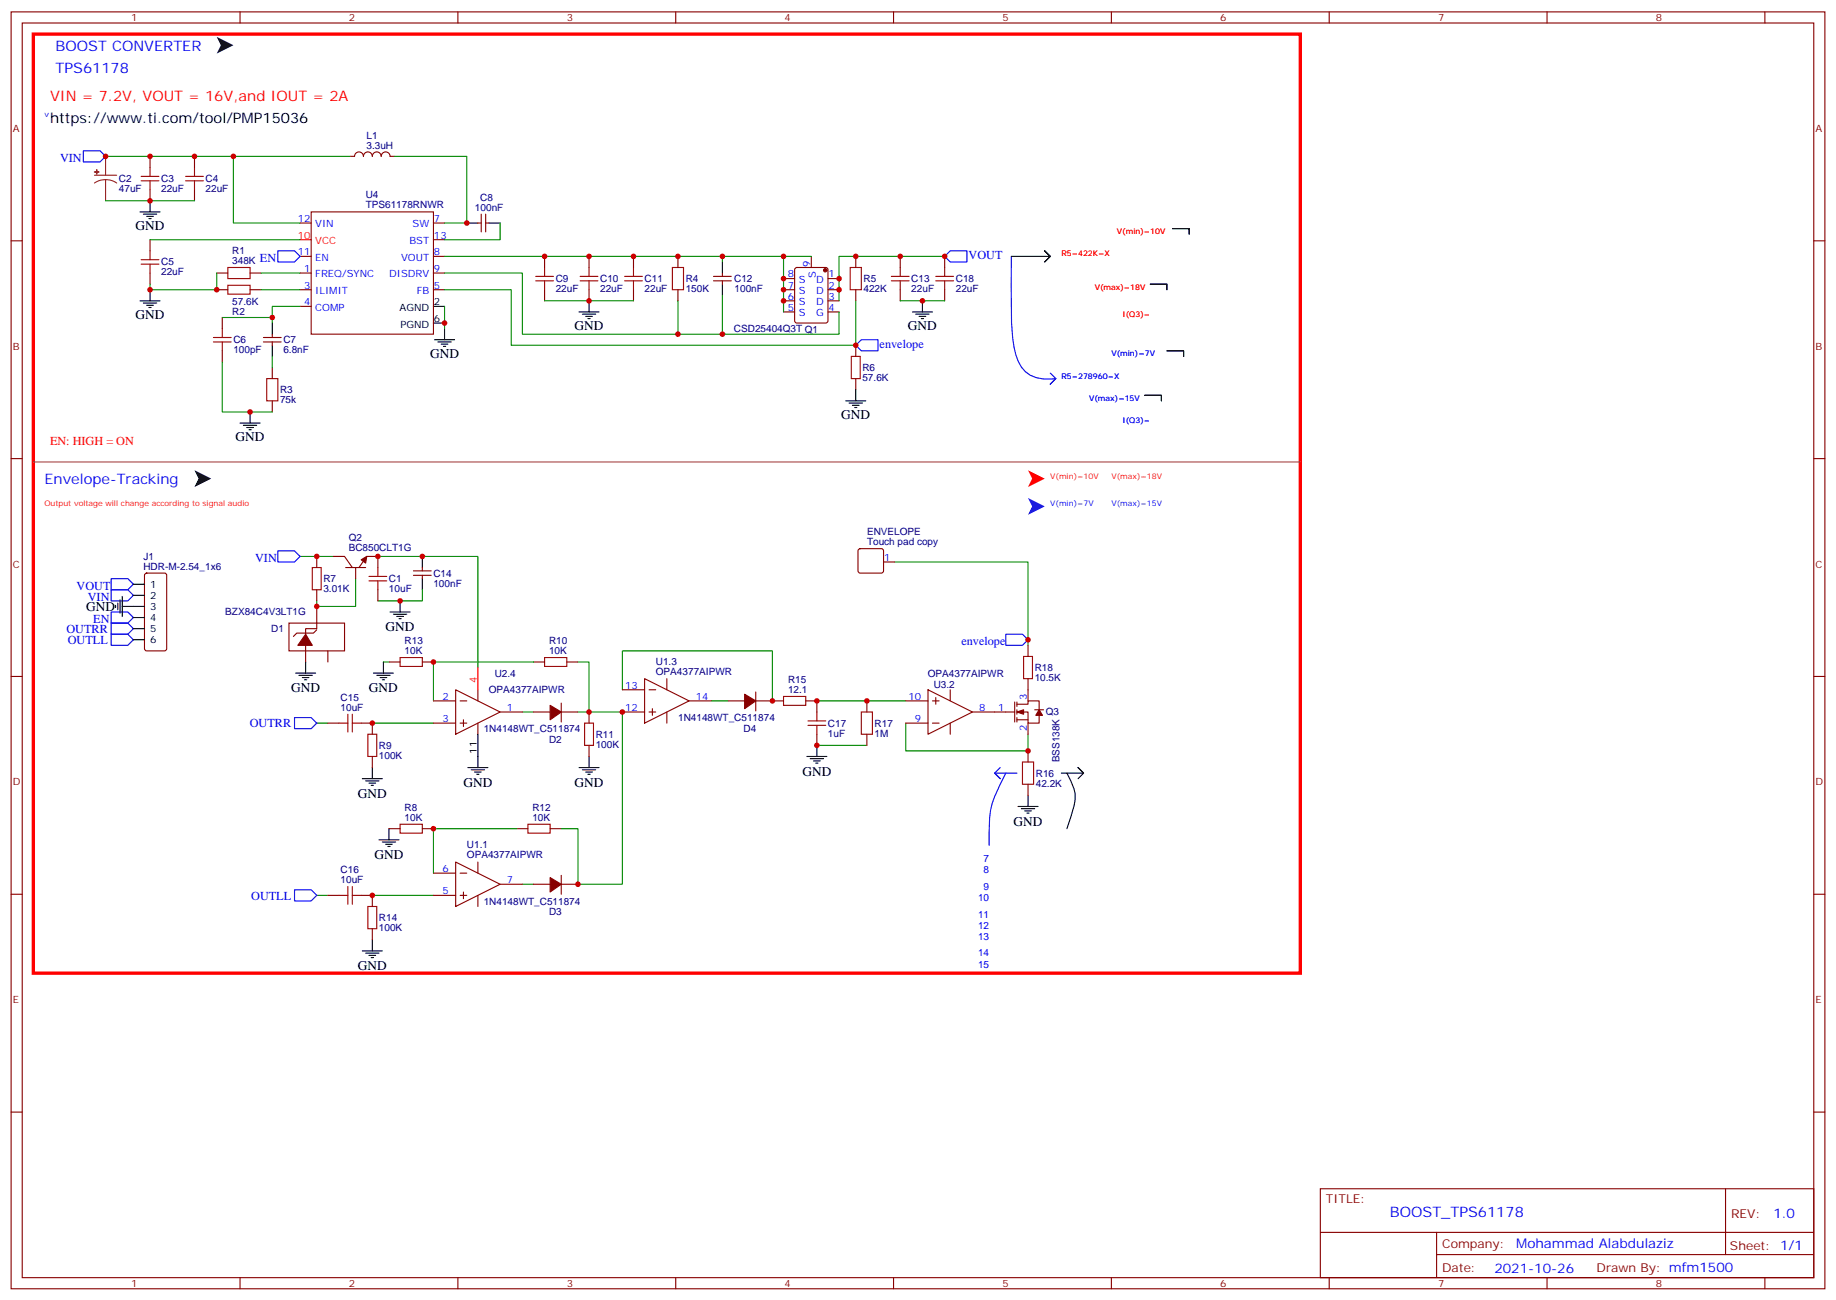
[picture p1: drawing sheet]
<svg xmlns="http://www.w3.org/2000/svg" width="583mm" height="413mm" viewBox="0 0 583 413" stroke-linecap="round" stroke-linejoin="round" font-family="sans-serif">
<g fill="none" stroke="#870000" stroke-width=".35">
<path d="M3.5 3.8h575.8v405.3h-575.8zM7.1 7.3h568.6v398.3h-568.6zM76.2 3.8v3.5M145.3 3.8v3.5M214.5 3.8v3.5M283.6 3.8v3.5M352.8 3.8v3.5M421.9 3.8v3.5M491.1 3.8v3.5M560.2 3.8v3.5M3.5 76.4h3.6M575.7 76.4h3.6"/>
<path d="M3.5 145.6h3.6M575.7 145.6h3.6M131.2 182.6h5.7M131.2 181.2h5.7M134.1 180.2v1M134.1 182.6v1.1M3.5 214.7h3.6M123.5 210.1h3.5M134.1 210.1h3.5M169.3 210.1h3.6M179.9 210.1h3.5M575.7 214.7h3.6"/>
<path d="M259.3 222.5v3.5M259.3 233.1v3.5M123.5 263.1h3.5M134.1 263.1h3.5M164 263.1h3.6M174.6 263.1h3.6M3.5 283.9h3.6M575.7 283.9h3.6M3.5 353h3.6M575.7 353h3.6M419.1 377.4h156.6v28.2h-156.6zM547.7 377.4v20.9"/>
<path d="M419.1 391.2h156.5M456 398.3h119.6M456 391.2v14.1M76.2 405.6v3.5M145.3 405.6v3.5M214.5 405.6v3.5M283.6 405.6v3.5M352.8 405.6v3.5M421.9 405.6v3.5M491.1 405.6v3.5M560.2 405.6v3.5"/>
</g>
<path d="M363.4 125.5h5.3v1.7M134.1 176.6v3.6M134.1 183.7v3.5" fill="none" stroke="#000" stroke-width=".35"/>
<path d="M127 208.7h7.1v2.9h-7.1zM172.9 208.7h7v2.9h-7zM256.5 230.3h5.6M256.5 228.8h5.6M259.3 226v2.8M259.3 230.3v2.8M127 261.7h7.1v2.8h-7.1zM167.6 261.7h7v2.8h-7z" fill="none" stroke="#a10000" stroke-width=".35"/>
<path d="M319.3 245.4a41.7 41.7 0 0 0-5 12.6l-.3 10.4" fill="none" stroke="#00f" stroke-width=".35"/>
<path d="M326.3 158.1l5.3 2.7-5.3 2.6 1.3-2.6z" fill="#00f"/>
<path d="M326.3 149.3l5.3 2.6-5.3 2.7 1.3-2.7z" fill="#f00"/>
<g fill="none" stroke="#00f" stroke-width=".35">
<path d="M26.5 47.9h5.2l1.8 1.7-1.8 1.8h-5.2zM88.2 79.6h5.3l1.7 1.8-1.7 1.7h-5.3zM299.9 81.4l1.7-1.8h5.3v3.5h-5.3zM321 81.4v3.4a152 152 0 0 0 .9 25.7 11.9 11.9 0 0 0 5.2 8.6 13 13 0 0 0 8 1.1M271.6 109.6l1.8-1.8h5.3v3.6h-5.3zM333.4 118.4l1.7 1.8M335.1 120.2l-1.7 1.8 1.7-1.8M88.2 174.9h5.3l1.7 1.7-1.7 1.8h-5.3zM35.3 197.8h5.3l1.7 1.8-1.7 1.7h-5.3zM35.3 194.3h5.3l1.7 1.7-1.7 1.8h-5.3zM35.3 187.2h5.3l1.7 1.8-1.7 1.7h-5.3zM35.3 183.7h5.3l1.7 1.8-1.7 1.7h-5.3z"/>
<path d="M35.3 201.3h5.3l1.7 1.8-1.7 1.8h-5.3zM319.3 201.3h5.3l1.7 1.8-1.7 1.8h-5.3zM93.5 227.8h5.3l1.7 1.8-1.7 1.7h-5.3zM317.5 243.7l-1.8 1.7 1.8 1.8-1.8-1.8h7.1M93.5 282.5h5.3l1.7 1.7-1.7 1.8h-5.3z"/>
</g>
<g fill="none" stroke="#000" stroke-width=".35">
<path d="M44.4 67.3h6.4M45.5 68h4.2M46.6 68.7h2.1M47.3 69.4h.7M47.6 63.7v3.6M148.2 70.8h3.5M155.2 70.8h3.5M331.6 79.6l1.8 1.8-1.8 1.7 1.8-1.7zM372.2 72.6h5.3v1.7M44.4 95.5h6.4M45.5 96.2h4.2M46.6 96.9h2.1"/>
<path d="M47.3 97.6h.7M47.6 92v3.5M137.6 97.3h3.5M183.8 99h6.3M184.9 99.7h4.2M187 95.5v3.5M229.3 83.1v3.6M229.3 90.2v3.5M289.6 99h6.4M290.7 99.7h4.2M292.8 95.5v3.5M321 81.4h12.4"/>
<path d="M365.1 90.2h5.3v1.8M86.4 102.6v3.5M86.4 109.6v3.5M137.6 102.6h3.5M137.9 107.8h6.4M139 108.5h4.2M140.1 109.3h2.1M140.8 110h.7M141.1 104.3v3.5M185.9 100.4h2.1M186.6 101.1h.7M291.7 100.4h2.2"/>
<path d="M292.5 101.1h.7M370.4 111.4h5.3v1.7M76.2 134.3h6.3M77.3 135h4.2M78.3 135.7h2.1M79 136.4h.7M79.4 130.8v3.5M268.5 127.2h6.3M269.5 128h4.3M270.6 128.7h2.1M271.3 129.4h.7M271.6 123.7v3.5"/>
<path d="M363.4 125.5h5.3v1.7M36.7 192.2v.7M37.4 191.5v2.1M38.1 190.4v4.2M38.8 192.5h7.1M38.8 189.3v6.4M42.3 185.5h3.6M42.3 189h3.6M42.3 196h3.6M42.3 199.6h3.6M123.8 194.3h6.4M124.9 195h4.2"/>
<path d="M125.9 195.7h2.2M126.6 196.4h.8M127 190.7v3.6M42.3 203.1h3.6M93.8 213.7h6.4M94.9 214.4h4.2M96 215.1h2.1M96.7 215.8h.7M97 210.1v3.6M118.5 213.7h6.4M119.6 214.4h4.2M120.6 215.1h2.2"/>
<path d="M121.4 215.8h.7M121.7 210.1v3.6M151.7 233.1v10.6M259.3 236.6v3.5M115 247.2h6.4M116.1 247.9h4.2M117.1 248.6h2.1M117.8 249.3h.7M118.2 243.7v3.5M148.5 243.7h6.4M149.6 244.4h4.2M150.6 245.1h2.2"/>
<path d="M151.3 245.8h.7M183.8 243.7h6.3M184.9 244.4h4.2M185.9 245.1h2.1M186.6 245.8h.7M187 240.1v3.6M256.1 240.1h6.4M257.2 240.8h4.2M258.2 241.5h2.1M258.9 242.3h.7M323.1 256h6.4M324.2 256.7h4.2"/>
<path d="M325.3 257.4h2.1M326 258.1h.7M326.3 252.5v3.5M336.9 245.4h7.1l-1.8-1.7 1.8 1.7-1.8 1.8M338.7 245.4a14.4 14.4 0 0 1 2.6 8.5l-.9 3.6-1.7 5.6M120.3 266.6h6.3M121.4 267.3h4.2M122.4 268h2.1M123.1 268.7h.7M123.5 263.1v3.5M118.2 298.3v3.6M115 301.9h6.4"/>
<path d="M116.1 302.6h4.2M117.1 303.3h2.1M117.8 304h.7"/>
</g>
<path d="M10.6 10.8h402.1v298.1h-402.1z" fill="none" stroke="#f00" stroke-width="1.1"/>
<g fill="none" stroke="#008700" stroke-width=".35">
<path d="M33.5 49.6h40.6v21.2h21.1M74.1 49.6h37M125.2 49.6h23v21.2h-7.1M33.5 63.7h28.2M47.6 76.1h47.6M158.7 70.8v5.3h-17.6M68.8 86.7v5.3h-21.2v-1.8M82.9 92h12.3M82.9 86.7h12.3M95.2 97.3h-8.8v5.3M141.1 81.4h88.2v1.7M141.1 86.7h24.7v19.4h49.4v-10.6"/>
<path d="M141.1 92h21.2v17.6h109.3v-14.1M141.1 97.3v7M172.9 95.5h28.2M229.3 93.7v12.4h-14.1M229.3 81.4h28.2M248.7 81.4v17.6M266.3 99v7.1h-37M285.8 95.5h14.1M299.9 81.4h-33.6v14.1M70.6 114.9v15.9h15.8M70.6 100.8h15.8M86.4 113.1v3.6"/>
<path d="M95.2 176.6h10.6M119.9 176.6h31.8v35.3M284 178.4h42.3v26.5M112.9 183.7v8.8h-12.4v-1.8M134.1 187.2v3.5h-14.2M121.7 210.1h1.8M169.3 210.1h-31.7v12.4M183.4 210.1h3.6v15.9M197.6 219v-12.4h47.6v15.9M100.5 229.6h3.6M118.2 229.6h19.4M165.8 226h3.5"/>
<path d="M183.4 226h3.6M187 226h10.6v54.7h-14.2v-17.6h-5.2M225.8 222.5h5.3M259.3 222.5h28.2M259.3 236.6h15.9M287.5 229.6v8.8h38.8v-5.3M164 263.1h-26.4v14.1M100.5 284.2h3.6M118.2 284.2h19.4M165.8 280.7h3.5"/>
</g>
<g fill="none" stroke="#a10000" stroke-width=".35">
<path d="M44.8 57.4h5.6M44.8 56h5.6M47.6 53.2v2.8M47.6 57.4v2.8M58.9 57.4h5.7M58.9 56h5.7M61.7 53.2v2.8M61.7 57.4v2.8M47.6 79.6v2.8M44.8 83.9h5.6M44.8 82.4h5.6M47.6 83.9v2.8"/>
<path d="M72.3 84.9h7.1v3.5h-7.1zM72.3 90.6h7.1v2.8h-7.1zM170 89.1h5.7M170 87.7h5.7M172.9 84.9v2.8M172.9 89.1v2.9M184.1 89.1h5.7M184.1 87.7h5.7M187 84.9v2.8M187 89.1v2.9M198.3 89.1h5.6M198.3 87.7h5.6"/>
<path d="M201.1 84.9v2.8M201.1 89.1v2.9M213.4 84.9h3.6v7.1h-3.6zM269.9 84.9h3.5v7.1h-3.5zM282.9 89.1h5.7M282.9 87.7h5.7M285.8 84.9v2.8M285.8 89.1v2.9M297 89.1h5.7M297 87.7h5.7M299.9 84.9v2.8M299.9 89.1v2.9"/>
<path d="M67.7 108.5h5.7M67.7 107.1h5.7M70.6 104.3v2.8M70.6 108.5v2.9M270.2 113.1h2.8v7.1h-2.8zM84.7 120.2h3.5v7h-3.5zM99.1 180.2h2.9v7h-2.9zM117.1 183h5.7M117.1 184.4h5.7M119.9 180.2v2.8M119.9 184.4v2.8M324.9 208.4h2.8v7h-2.8z"/>
<path d="M107.6 229.6h2.8M110.4 226.7v5.7M111.8 226.7v5.7M111.8 229.6h2.9M116.8 233.1h2.8v7h-2.8zM185.6 229.6h2.8v7h-2.8zM248.7 221.1h7.1v2.8h-7.1zM273.4 226h3.5v7.1h-3.5zM324.6 241.9h3.5v7.1h-3.5zM107.6 284.2h2.8M110.4 281.4v5.7M111.8 284.2h2.9"/>
<path d="M111.8 281.4v5.7M116.8 287.8h2.8v7h-2.8z"/>
</g>
<g fill="none" stroke="#870000" stroke-width=".35">
<path d="M47.6 49.6v3.6M61.7 49.6v3.6M111.1 49.6h1.4a1.41 1.41 0 0 1 1.5-1.4 1.41 1.41 0 0 1 1.4 1.4M115.4 49.6a1.41 1.41 0 0 1 1.4-1.4 1.41 1.41 0 0 1 1.4 1.4M118.2 49.6a1.41 1.41 0 0 1 1.4-1.4 1.41 1.41 0 0 1 1.4 1.4M121 49.6a1.41 1.41 0 0 1 1.4-1.4 1.41 1.41 0 0 1 1.4 1.4M123.8 49.6h1.4M47.6 60.2v3.5M47.6 76.1v3.5M61.7 60.2v3.5M95.2 70.8h3.6M98.8 67.3h38.8v38.8h-38.8z"/>
<path d="M137.6 70.8h3.5M137.6 76.1h3.5M151.7 70.8h1.1M152.8 68v5.6M154.2 70.8h1M154.2 68v5.6M47.6 86.7v3.5M68.8 86.7h3.5M68.8 92h3.5M79.4 86.7h3.5M79.4 92h3.5M95.2 86.7h3.6"/>
<path d="M95.2 92h3.6M95.2 97.3h3.6M95.2 81.4h3.6M137.6 86.7h3.5M137.6 92h3.5M137.6 81.4h3.5M172.9 81.4v3.5M172.9 92v3.5M187 81.4v3.5M187 92v3.5M201.1 81.4v3.5M201.1 92v3.5"/>
<path d="M215.2 81.4v3.5M215.2 92v3.5M226.5 89.1h5.6M226.5 87.7h5.6M229.3 86.7v1M229.3 89.1v1.1M248.7 92h3.5M248.7 88.4h3.5M248.7 95.5h3.5M248.7 99h3.5M252.5 85.1l.4-.2h9.2l.7 .4v16.5l-.4 .7-9.5 .1-.6-.5-.1-16.5zM257.5 81.4v3.5"/>
<path d="M262.8 92h3.5M262.8 88.4h3.5M262.8 95.5h3.5M262.8 99h3.5M271.6 81.4v3.5M271.6 92v3.5M285.8 81.4v3.5M285.8 92v3.5M299.9 81.4v3.5M299.9 92v3.5M70.6 100.8v3.5M70.6 111.4v3.5"/>
<path d="M83.6 108.5h5.7M83.6 107.1h5.7M86.4 106.1v1M86.4 108.5v1.1M86.4 116.7v3.5M271.6 109.6v3.5M86.4 127.2v3.6M271.6 120.2v3.5M100.5 176.6v3.6M105.8 176.6h3.6l2.4 3.6M272.6 174.4l.4-.2h6.8l.5 .2 .2 .5v6.3l-.3 .5-.4 .2h-6.8l-.4-.2-.3-.5v-6.3zM280.5 178.4h3.5"/>
<path d="M46.1 182.1l.5-.2h5.6l.7 .5v23.5l-.4 .7h-5.9l-.7-.4v-23.6zM91.7 197.8h17.7v8.8h-17.7zM100.5 199.9l-1 1.1h-5.3l-1.1 1M100.5 192.5v7.1h-3.5v1.7M100.5 187.2v3.5M109.7 180.2h6.4M112.9 180.2v3.5M113.9 180.2l2.5-3.6h3.5v3.6M119.9 187.2v3.5M97 204.9v5.2M104.1 206.6v3.5M144.6 219l14.1 7-14.1 7.1z"/>
<path d="M151.7 219v3.5M197.6 219h7M204.6 215.4l14.1 7.1-14.1 7.1zM206 219h2.1M211.7 215.4v3.6M239.9 219.7v6M294.6 219l14.1 7-14.1 7.1zM301.6 219v3.5M326.3 204.9v3.5M326.3 215.4v7.1M104.1 229.6h3.5M114.7 229.6h3.5v3.5"/>
<path d="M137.6 222.5h7M137.6 229.6h7M146 222.5h2.2M146 229.6h2.2M147.1 228.5v2.1M151.7 229.6v3.5M158.7 226h7.1M169.3 226h5.3M178.2 223.2v6M178.2 226h5.2M187 226v3.6M187 236.6v3.5"/>
<path d="M197.6 226h7M206 226h2.1M207.1 225v2.1M211.7 226v3.6M218.7 222.5h7.1M231.1 222.5h5.3M239.9 222.5h8.8M255.8 222.5h3.5M275.2 222.5v3.5M275.2 233.1v3.5M287.5 222.5h7.1M287.5 229.6h7.1"/>
<path d="M296 222.5h2.1M296 229.6h2.1M297 221.4v2.2M301.6 229.6v3.5M308.7 226h13.4M322.1 222.8v6.4M322.8 223.6h3.5v-1.1h3.5v2.8M322.8 226h3.5v3.6h3.5v-2.5M322.8 228.5h3.5M322.8 222.8v1.5M322.8 225.3v1.4M322.8 227.8v1.4"/>
<path d="M326.3 229.6v3.5M326.3 238.4v3.5M328.4 225.3h2.9M118.2 240.1v3.6M326.3 249v3.5M137.6 277.2h7M144.6 273.6l14.1 7.1-14.1 7.1zM146 277.2h2.2M151.7 273.6v3.6M178.2 277.9v6M104.1 284.2h3.5M114.7 284.2h3.5v3.6"/>
<path d="M118.2 294.8v3.5M137.6 284.2h7M146 284.2h2.2M147.1 283.2v2.1M151.7 284.2v3.6M158.7 280.7h7.1M169.3 280.7h5.3M178.2 280.7h5.2"/>
</g>
<g fill="#870000" stroke="#870000" stroke-width=".35">
<path d="M322.8 226l2.1-.7v1.4z"/>
<path d="M329.8 225.3l1.1 1.8h-2.1z"/>
<path d="M97 201.3l2.1 3.6h-4.6z"/>
<path d="M114.7 177.7l1.7-1.1-.3 2.2z"/>
<path d="M174.6 223.9l3.6 2.1-3.6 2.5z"/>
<path d="M174.6 278.6l3.6 2.1-3.6 2.5z"/>
<path d="M236.4 220.4l3.5 2.1-3.5 2.5z"/>
<circle cx="261.9" cy="85.8" r=".53"/>
</g>
<path d="M95.2 76.1h3.6M151.7 211.9v7.1" fill="none" stroke="#f00" stroke-width=".35"/>
<path d="M68.8 11.7l5.3 2.7-5.3 2.6 1.3-2.6zM61.7 149.3l5.3 2.6-5.3 2.7 1.4-2.7z" fill="#000"/>
<path d="M10.6 146.6h402.1" fill="none" stroke="#a64a4a" stroke-width=".35"/>
<path d="M30 55.6h7M33.5 57l1.9 .3 1.6 .8M33.5 57l-1.8 .3-1.7 .8M33.5 49.6v6M33.5 57v6.7" fill="none" stroke="#8c2424" stroke-width=".35"/>
<g fill="#8c2424" stroke="#8c2424" stroke-width=".35">
<path d="M30 54.6h1.4z"/>
<path d="M30.7 53.9v1.4z"/>
</g>
<g fill="#c00">
<circle cx="134.1" cy="176.6" r=".88"/>
<circle cx="137.6" cy="210.1" r=".88"/>
<circle cx="137.6" cy="263.1" r=".88"/>
<circle cx="326.3" cy="238.4" r=".88"/>
<circle cx="259.3" cy="222.5" r=".88"/>
<circle cx="259.3" cy="236.6" r=".88"/>
<circle cx="275.2" cy="222.5" r=".88"/>
<circle cx="197.6" cy="226" r=".88"/>
<circle cx="118.2" cy="284.2" r=".88"/>
<circle cx="187" cy="226" r=".88"/>
<circle cx="118.2" cy="229.6" r=".88"/>
<circle cx="119.9" cy="176.6" r=".88"/>
<circle cx="127" cy="190.7" r=".88"/>
<circle cx="100.5" cy="192.5" r=".88"/>
<circle cx="100.5" cy="176.6" r=".88"/>
<circle cx="183.4" cy="280.7" r=".88"/>
<circle cx="245.2" cy="222.5" r=".88"/>
<circle cx="47.6" cy="49.6" r=".88"/>
<circle cx="61.7" cy="49.6" r=".88"/>
<circle cx="33.5" cy="49.6" r=".88"/>
<circle cx="47.6" cy="63.7" r=".88"/>
<circle cx="47.6" cy="92" r=".88"/>
<circle cx="68.8" cy="92" r=".88"/>
<circle cx="86.4" cy="100.8" r=".88"/>
<circle cx="79.4" cy="130.8" r=".88"/>
<circle cx="74.1" cy="49.6" r=".88"/>
<circle cx="148.2" cy="70.8" r=".88"/>
<circle cx="172.9" cy="81.4" r=".88"/>
<circle cx="187" cy="81.4" r=".88"/>
<circle cx="201.1" cy="81.4" r=".88"/>
<circle cx="187" cy="95.5" r=".88"/>
<circle cx="215.2" cy="81.4" r=".88"/>
<circle cx="215.2" cy="106.1" r=".88"/>
<circle cx="229.3" cy="81.4" r=".88"/>
<circle cx="248.7" cy="81.4" r=".88"/>
<circle cx="248.7" cy="95.5" r=".88"/>
<circle cx="248.7" cy="92" r=".88"/>
<circle cx="248.7" cy="88.4" r=".88"/>
<circle cx="229.3" cy="106.1" r=".88"/>
<circle cx="266.3" cy="88.4" r=".88"/>
<circle cx="266.3" cy="92" r=".88"/>
<circle cx="271.6" cy="109.6" r=".88"/>
<circle cx="141.1" cy="102.6" r=".88"/>
<circle cx="271.6" cy="81.4" r=".88"/>
<circle cx="285.8" cy="81.4" r=".88"/>
<circle cx="292.8" cy="95.5" r=".88"/>
<circle cx="299.9" cy="81.4" r=".88"/>
<circle cx="326.3" cy="203.1" r=".88"/>
</g>
<g font-size="4.6" fill="#00f">
<text x="17.6" y="16.1">BOOST CONVERTER</text>
<text x="17.6" y="23.2">TPS61178</text>
<text x="14.1" y="153.7">Envelope-Tracking</text>
<text x="441.2" y="386.4">BOOST_TPS61178</text>
</g>
<text font-size="4.6" fill="#f00" x="15.9" y="32">VIN = 7.2V, VOUT = 16V,and IOUT = 2A</text>
<text font-size="4.6" x="15.9" y="39.1">https://www.ti.com/tool/PMP15036</text>
<g font-size="4.2">
<text x="43" y="72.9">GND</text>
<text x="43" y="101.1">GND</text>
<text x="182.4" y="104.7">GND</text>
<text x="288.2" y="104.7">GND</text>
<text x="136.5" y="113.5">GND</text>
<text x="267.1" y="132.9">GND</text>
<text x="74.8" y="139.9">GND</text>
<text x="27.3" y="193.9">GND</text>
<text x="122.4" y="200.3">GND</text>
<text x="92.4" y="219.7">GND</text>
<text x="117.1" y="219.7">GND</text>
<text x="147.1" y="249.7">GND</text>
<text x="182.4" y="249.7">GND</text>
<text x="254.7" y="246.2">GND</text>
<text x="113.6" y="253.2">GND</text>
<text x="321.7" y="262.1">GND</text>
<text x="118.9" y="272.7">GND</text>
<text x="113.6" y="307.9">GND</text>
</g>
<g font-size="4.2" fill="#00f">
<text x="562.9" y="386.6">1.0</text>
<text x="481.3" y="396.2">Mohammad Alabdulaziz</text>
<text x="474.4" y="404">2021-10-26</text>
</g>
<g font-size="3.9" fill="#00f">
<text x="19.1" y="51.4">VIN</text>
<text x="82.5" y="83.1">EN</text>
<text x="307.4" y="82.1">VOUT</text>
<text x="279.2" y="110.4">envelope</text>
<text x="81" y="178.3">VIN</text>
<text x="24.3" y="187.2">VOUT</text>
<text x="27.9" y="190.7">VIN</text>
<text x="29.6" y="197.8">EN</text>
<text x="21.1" y="200.8">OUTRR</text>
<text x="21.5" y="204.4">OUTLL</text>
<text x="305.2" y="204.8">envelope</text>
<text x="79.3" y="230.8">OUTRR</text>
<text x="79.7" y="285.6">OUTLL</text>
</g>
<text font-size="3.9" fill="#f00" x="15.9" y="141.4">EN: HIGH = ON</text>
<g font-size="3.9" fill="#800">
<text x="420.9" y="382">TITLE:</text>
<text x="549.5" y="386.6">REV:</text>
<text x="457.8" y="396.2">Company:</text>
<text x="549.1" y="396.8">Sheet: 1/1</text>
<text x="457.8" y="403.8">Date:</text>
<text x="506.8" y="403.9">Drawn By: mfm1500</text>
</g>
<g font-size="3.2" fill="#800">
<text x="41.6" y="6.8">1</text>
<text x="110.8" y="6.8">2</text>
<text x="179.9" y="6.8">3</text>
<text x="249.1" y="6.8">4</text>
<text x="318.2" y="6.8">5</text>
<text x="387.3" y="6.8">6</text>
<text x="456.5" y="6.8">7</text>
<text x="525.6" y="6.8">8</text>
<text x="4.1" y="41.9">A</text>
<text x="576.3" y="41.9">A</text>
<text x="4.1" y="111">B</text>
<text x="576.3" y="111">B</text>
<text x="4.1" y="180.2">C</text>
<text x="576.3" y="180.2">C</text>
<text x="4.1" y="249.3">D</text>
<text x="576.3" y="249.3">D</text>
<text x="4.1" y="318.5">E</text>
<text x="576.3" y="318.5">E</text>
<text x="41.6" y="408.6">1</text>
<text x="110.8" y="408.6">2</text>
<text x="179.9" y="408.6">3</text>
<text x="249.1" y="408.6">4</text>
<text x="318.2" y="408.6">5</text>
<text x="387.3" y="408.6">6</text>
<text x="456.5" y="408.6">7</text>
<text x="525.6" y="408.6">8</text>
</g>
<g font-size="3.2" fill="#000080">
<text x="116.3" y="47.2">3.3uH</text>
<text x="116.3" y="44">L1</text>
<text x="37.7" y="57.8">C2</text>
<text x="51.2" y="57.8">C3</text>
<text x="65.3" y="57.8">C4</text>
<text x="37.7" y="61">47uF</text>
<text x="51.2" y="61">22uF</text>
<text x="65.3" y="61">22uF</text>
<text x="116.1" y="62.9">U4</text>
<text x="152.4" y="63.7">C8</text>
<text x="116.1" y="66.1">TPS61178RNWR</text>
<text x="150.8" y="66.9">100nF</text>
<text x="73.7" y="83.9">348K</text>
<text x="73.7" y="80.7">R1</text>
<text x="51.2" y="87.4">22uF</text>
<text x="51.2" y="84.3">C5</text>
<text x="176.4" y="89.6">C9</text>
<text x="190.5" y="89.6">C10</text>
<text x="204.6" y="89.6">C11</text>
<text x="217.7" y="89.6">R4</text>
<text x="233.1" y="89.6">C12</text>
<text x="274.1" y="89.6">R5</text>
<text x="289.3" y="89.6">C13</text>
<text x="303.4" y="89.6">C18</text>
<text x="176.4" y="92.7">22uF</text>
<text x="190.5" y="92.7">22uF</text>
<text x="204.6" y="92.7">22uF</text>
<text x="217.7" y="92.8">150K</text>
<text x="233.2" y="92.8">100nF</text>
<text x="274.1" y="92.8">422K</text>
<text x="289.3" y="92.7">22uF</text>
<text x="303.4" y="92.7">22uF</text>
<text x="73.7" y="96.9">57.6K</text>
<text x="73.7" y="100.1">R2</text>
<text x="233" y="105.4">CSD25404Q3T Q1</text>
<text x="74.1" y="112.1">100pF</text>
<text x="74.1" y="109">C6</text>
<text x="90" y="112.2">6.8nF</text>
<text x="90" y="109">C7</text>
<text x="273.8" y="117.8">R6</text>
<text x="88.9" y="124.8">R3</text>
<text x="273.8" y="121">57.6K</text>
<text x="88.9" y="128">75k</text>
<text x="110.7" y="171.7">Q2</text>
<text x="275.2" y="173.1">Touch pad copy</text>
<text x="275.2" y="169.9">ENVELOPE</text>
<text x="45.5" y="177.7">J1</text>
<text x="110.7" y="174.9">BC850CLT1G</text>
<text x="45.5" y="180.9">HDR-M-2.54_1x6</text>
<text x="102.7" y="184.8">R7</text>
<text x="123.5" y="184.8">C1</text>
<text x="137.6" y="183.1">C14</text>
<text x="102.7" y="188">3.01K</text>
<text x="123.5" y="188">10uF</text>
<text x="137.6" y="186.2">100nF</text>
<text x="71.5" y="195.4">BZX84C4V3LT1G</text>
<text x="86.1" y="200.7">D1</text>
<text x="128.4" y="207.7">10K</text>
<text x="128.4" y="204.5">R13</text>
<text x="174.3" y="207.7">10K</text>
<text x="174.3" y="204.5">R10</text>
<text x="157" y="214.8">U2.4</text>
<text x="208.2" y="214.2">OPA4377AIPWR</text>
<text x="208.2" y="211">U1.3</text>
<text x="294.5" y="214.8">OPA4377AIPWR</text>
<text x="328.4" y="213.1">R18</text>
<text x="155.2" y="220.1">OPA4377AIPWR</text>
<text x="250.1" y="220">12.1</text>
<text x="250.1" y="216.9">R15</text>
<text x="296.4" y="218.4">U3.2</text>
<text x="328.4" y="216.3">10.5K</text>
<text x="108.1" y="225.7">10uF</text>
<text x="108.1" y="222.5">C15</text>
<text x="332" y="227.1">Q3</text>
<text x="153.5" y="232.5">1N4148WT_C511874</text>
<text x="215.3" y="228.9">1N4148WT_C511874</text>
<text x="236" y="232.4">D4</text>
<text x="262.8" y="233.9">1uF</text>
<text x="262.8" y="230.7">C17</text>
<text x="277.6" y="233.9">1M</text>
<text x="277.6" y="230.7">R17</text>
<text x="120.3" y="237.7">R9</text>
<text x="174.3" y="235.9">D2</text>
<text x="189.1" y="237.4">100K</text>
<text x="189.1" y="234.2">R11</text>
<text x="120.3" y="240.9">100K</text>
<text x="336.3" y="242" transform="rotate(-90 336.3 242)">BSS138K</text>
<text x="328.8" y="249.8">42.2K</text>
<text x="328.8" y="246.6">R16</text>
<text x="128.4" y="257.4">R8</text>
<text x="169" y="257.4">R12</text>
<text x="128.4" y="260.6">10K</text>
<text x="169" y="260.6">10K</text>
<text x="148.2" y="269.2">U1.1</text>
<text x="148.2" y="272.4">OPA4377AIPWR</text>
<text x="108.1" y="280.4">10uF</text>
<text x="108.1" y="277.1">C16</text>
<text x="153.5" y="287.1">1N4148WT_C511874</text>
<text x="120.3" y="292.4">R14</text>
<text x="174.3" y="290.6">D3</text>
<text x="120.3" y="295.6">100K</text>
</g>
<g font-size="3.2" fill="#00f">
<text x="94.6" y="70.4">12</text>
<text x="137.8" y="70.4">7</text>
<text x="100.1" y="72.2">VIN</text>
<text x="130" y="77.5">BST</text>
<text x="131" y="72.2">SW</text>
<text x="137.8" y="75.7">13</text>
<text x="94.6" y="81">11</text>
<text x="100.1" y="82.8">EN</text>
<text x="127.3" y="82.8">VOUT</text>
<text x="137.8" y="81">8</text>
<text x="96.6" y="86.3">1</text>
<text x="100.1" y="88.1">FREQ/SYNC</text>
<text x="123.5" y="88.1">DISDRV</text>
<text x="137.8" y="86.3">9</text>
<text x="250" y="88.1">8</text>
<text x="253.5" y="89.9">S</text>
<text x="257.2" y="84.7" transform="rotate(-90 257.2 84.7)">9</text>
<text x="258.9" y="88.4" transform="rotate(-90 258.9 88.4)">S</text>
<text x="259.1" y="89.9">D</text>
<text x="263" y="88.1">1</text>
<text x="96.6" y="91.6">3</text>
<text x="100.1" y="93.4">ILIMIT</text>
<text x="132.3" y="93.4">FB</text>
<text x="137.8" y="91.6">5</text>
<text x="250" y="95.1">6</text>
<text x="250" y="91.6">7</text>
<text x="253.5" y="93.4">S</text>
<text x="259.1" y="93.4">D</text>
<text x="263" y="91.6">2</text>
<text x="263" y="95.1">3</text>
<text x="96.6" y="96.9">4</text>
<text x="100.1" y="98.7">COMP</text>
<text x="250" y="98.7">5</text>
<text x="253.5" y="100.4">S</text>
<text x="253.5" y="96.9">S</text>
<text x="259.1" y="100.4">G</text>
<text x="259.1" y="96.9">D</text>
<text x="263" y="98.7">4</text>
<text x="280.6" y="178">1</text>
<text x="198.5" y="218.6">13</text>
<text x="140.5" y="222.1">2</text>
<text x="160.9" y="225.7">1</text>
<text x="198.5" y="225.7">12</text>
<text x="220.8" y="222.1">14</text>
<text x="288.4" y="222.1">10</text>
<text x="310.8" y="225.7">8</text>
<text x="316.9" y="225.7">1</text>
<text x="326" y="222.1" transform="rotate(-90 326 222.1)">3</text>
<text x="140.5" y="229.2">3</text>
<text x="290.4" y="229.2">9</text>
<text x="326" y="231.9" transform="rotate(-90 326 231.9)">2</text>
<text x="312.2" y="273.6">7</text>
<text x="140.5" y="276.8">6</text>
<text x="160.9" y="280.4">7</text>
<text x="312.2" y="277.2">8</text>
<text x="140.5" y="283.9">5</text>
<text x="310.4" y="286">10</text>
<text x="312.2" y="282.5">9</text>
<text x="310.4" y="291.3">11</text>
<text x="310.4" y="298.3">13</text>
<text x="310.4" y="294.8">12</text>
<text x="310.4" y="303.6">14</text>
<text x="310.4" y="307.2">15</text>
</g>
<g font-size="3.2" fill="#f00">
<text x="94.6" y="75.7">10</text>
<text x="100.1" y="77.5">VCC</text>
<text x="151.3" y="216.9" transform="rotate(-90 151.3 216.9)">4</text>
</g>
<g font-size="3.2">
<text x="126.8" y="98.7">AGND</text>
<text x="137.8" y="96.9">2</text>
<text x="127.1" y="104">PGND</text>
<text x="137.8" y="102.2">6</text>
<text x="47.6" y="186.5">1</text>
<text x="47.6" y="190">2</text>
<text x="47.6" y="193.6">3</text>
<text x="47.6" y="197.1">4</text>
<text x="47.6" y="200.6">5</text>
<text x="47.6" y="204.2">6</text>
<text x="151.3" y="239.2" transform="rotate(-90 151.3 239.2)">11</text>
</g>
<g font-size="2.5" fill="#00f">
<text x="14.1" y="37.3">v</text>
<text x="352.8" y="113.1">V(min)=7V</text>
<text x="336.9" y="120.2">R5=278960=X</text>
<text x="345.7" y="127.2">V(max)=15V</text>
<text x="356.3" y="134.3">I(Q3)=</text>
<text x="333.4" y="160.8">V(min)=7V</text>
<text x="352.8" y="160.8">V(max)=15V</text>
</g>
<g font-size="2.5" fill="#f00">
<text x="354.5" y="74.3">V(min)=10V</text>
<text x="336.9" y="81.4">R5=422K=X</text>
<text x="347.5" y="92">V(max)=18V</text>
<text x="356.3" y="100.8">I(Q3)=</text>
<text x="333.4" y="151.9">V(min)=10V</text>
<text x="352.8" y="151.9">V(max)=18V</text>
<text x="14.1" y="160.8">Output voltage will change according to signal audio</text>
</g>
</svg>
